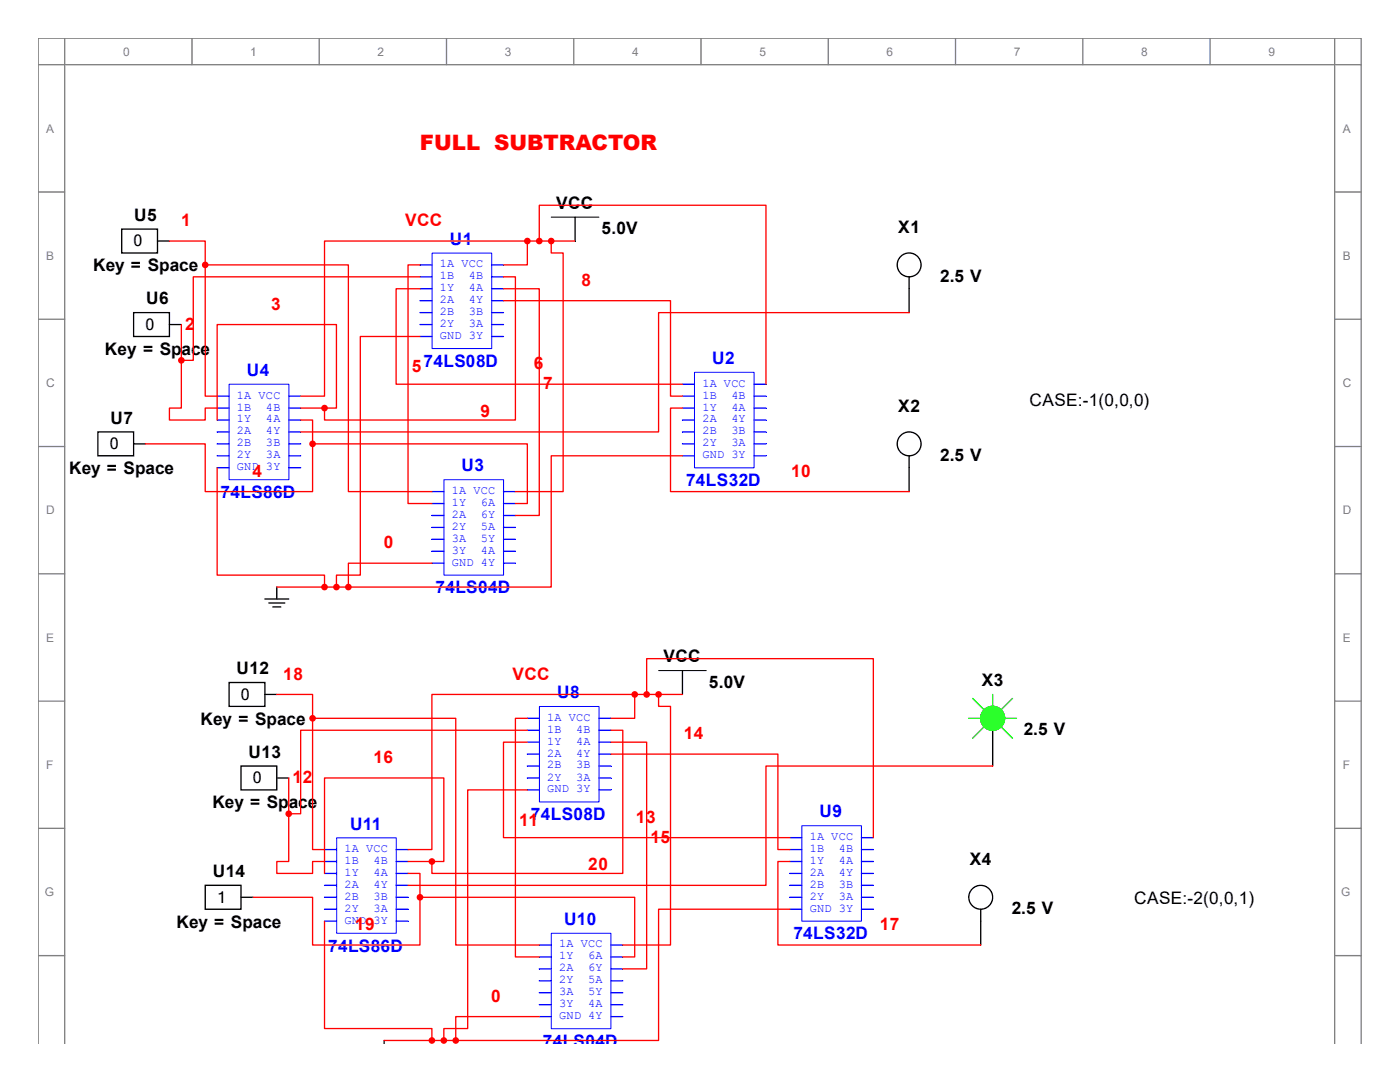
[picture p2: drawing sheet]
<svg xmlns="http://www.w3.org/2000/svg" width="279mm" height="216mm" viewBox="0 0 279 216" stroke-linecap="round" stroke-linejoin="round" font-family="sans-serif">
<g fill="none" stroke="#808080" stroke-width=".26">
<path d="M7.6 12.9h264.1M12.9 7.6v200.7M38.3 7.6v5.3M63.7 7.6v5.3M89.1 7.6v5.3M114.5 7.6v5.3M139.9 7.6v5.3M165.3 7.6v5.3M190.7 7.6v5.3M216.1 7.6v5.3M241.5 7.6v5.3M266.4 7.6v200.7"/>
<path d="M7.6 38.3h5.3M266.4 38.3h5.3M7.6 63.7h5.3M266.4 63.7h5.3M7.6 89.1h5.3M266.4 89.1h5.3M7.6 114.5h5.3M266.4 114.5h5.3M7.6 139.9h5.3M266.4 139.9h5.3M7.6 165.3h5.3M266.4 165.3h5.3"/>
<path d="M7.6 190.7h5.3M266.4 190.7h5.3M7.6 208.3v-200.7h264.1v200.7"/>
</g>
<path d="M86.2 50.5h11.9v19.1h-11.9z" fill="none" stroke="#00f" stroke-width=".2"/>
<path d="M83.8 52.9h2.4" fill="none" stroke="#00f" stroke-width=".26"/>
<path d="M83.8 55.2h2.4" fill="none" stroke="#00f" stroke-width=".26"/>
<path d="M83.8 57.6h2.4" fill="none" stroke="#00f" stroke-width=".26"/>
<path d="M83.8 60h2.4" fill="none" stroke="#00f" stroke-width=".26"/>
<path d="M83.8 62.4h2.4" fill="none" stroke="#00f" stroke-width=".26"/>
<path d="M83.8 64.8h2.4" fill="none" stroke="#00f" stroke-width=".26"/>
<path d="M83.8 67.1h2.4" fill="none" stroke="#00f" stroke-width=".26"/>
<path d="M98.1 67.1h2.4" fill="none" stroke="#00f" stroke-width=".26"/>
<path d="M98.1 64.8h2.4" fill="none" stroke="#00f" stroke-width=".26"/>
<path d="M98.1 62.4h2.4" fill="none" stroke="#00f" stroke-width=".26"/>
<path d="M98.1 60h2.4" fill="none" stroke="#00f" stroke-width=".26"/>
<path d="M98.1 57.6h2.4" fill="none" stroke="#00f" stroke-width=".26"/>
<path d="M98.1 55.2h2.4" fill="none" stroke="#00f" stroke-width=".26"/>
<path d="M98.1 52.9h2.4" fill="none" stroke="#00f" stroke-width=".26"/>
<path d="M138.6 74.3h11.9v19h-11.9z" fill="none" stroke="#00f" stroke-width=".2"/>
<path d="M136.2 76.7h2.4" fill="none" stroke="#00f" stroke-width=".26"/>
<path d="M136.2 79h2.4" fill="none" stroke="#00f" stroke-width=".26"/>
<path d="M136.2 81.4h2.4" fill="none" stroke="#00f" stroke-width=".26"/>
<path d="M136.2 83.8h2.4" fill="none" stroke="#00f" stroke-width=".26"/>
<path d="M136.2 86.2h2.4" fill="none" stroke="#00f" stroke-width=".26"/>
<path d="M136.2 88.6h2.4" fill="none" stroke="#00f" stroke-width=".26"/>
<path d="M136.2 91h2.4" fill="none" stroke="#00f" stroke-width=".26"/>
<path d="M150.5 91h2.4" fill="none" stroke="#00f" stroke-width=".26"/>
<path d="M150.5 88.6h2.4" fill="none" stroke="#00f" stroke-width=".26"/>
<path d="M150.5 86.2h2.4" fill="none" stroke="#00f" stroke-width=".26"/>
<path d="M150.5 83.8h2.4" fill="none" stroke="#00f" stroke-width=".26"/>
<path d="M150.5 81.4h2.4" fill="none" stroke="#00f" stroke-width=".26"/>
<path d="M150.5 79h2.4" fill="none" stroke="#00f" stroke-width=".26"/>
<path d="M150.5 76.7h2.4" fill="none" stroke="#00f" stroke-width=".26"/>
<path d="M88.6 95.7h11.9v19.1h-11.9z" fill="none" stroke="#00f" stroke-width=".2"/>
<path d="M86.2 98.1h2.4" fill="none" stroke="#00f" stroke-width=".26"/>
<path d="M86.2 100.5h2.4" fill="none" stroke="#00f" stroke-width=".26"/>
<path d="M86.2 102.9h2.4" fill="none" stroke="#00f" stroke-width=".26"/>
<path d="M86.2 105.2h2.4" fill="none" stroke="#00f" stroke-width=".26"/>
<path d="M86.2 107.6h2.4" fill="none" stroke="#00f" stroke-width=".26"/>
<path d="M86.2 110h2.4" fill="none" stroke="#00f" stroke-width=".26"/>
<path d="M86.2 112.4h2.4" fill="none" stroke="#00f" stroke-width=".26"/>
<path d="M100.5 112.4h2.4" fill="none" stroke="#00f" stroke-width=".26"/>
<path d="M100.5 110h2.4" fill="none" stroke="#00f" stroke-width=".26"/>
<path d="M100.5 107.6h2.4" fill="none" stroke="#00f" stroke-width=".26"/>
<path d="M100.5 105.2h2.4" fill="none" stroke="#00f" stroke-width=".26"/>
<path d="M100.5 102.9h2.4" fill="none" stroke="#00f" stroke-width=".26"/>
<path d="M100.5 100.5h2.4" fill="none" stroke="#00f" stroke-width=".26"/>
<path d="M100.5 98.1h2.4" fill="none" stroke="#00f" stroke-width=".26"/>
<path d="M45.7 76.7h12v19h-12z" fill="none" stroke="#00f" stroke-width=".2"/>
<path d="M43.3 79h2.4" fill="none" stroke="#00f" stroke-width=".26"/>
<path d="M43.3 81.4h2.4" fill="none" stroke="#00f" stroke-width=".26"/>
<path d="M43.3 83.8h2.4" fill="none" stroke="#00f" stroke-width=".26"/>
<path d="M43.3 86.2h2.4" fill="none" stroke="#00f" stroke-width=".26"/>
<path d="M43.3 88.6h2.4" fill="none" stroke="#00f" stroke-width=".26"/>
<path d="M43.3 91h2.4" fill="none" stroke="#00f" stroke-width=".26"/>
<path d="M43.3 93.3h2.4" fill="none" stroke="#00f" stroke-width=".26"/>
<path d="M57.6 93.3h2.4" fill="none" stroke="#00f" stroke-width=".26"/>
<path d="M57.6 91h2.4" fill="none" stroke="#00f" stroke-width=".26"/>
<path d="M57.6 88.6h2.4" fill="none" stroke="#00f" stroke-width=".26"/>
<path d="M57.6 86.2h2.4" fill="none" stroke="#00f" stroke-width=".26"/>
<path d="M57.6 83.8h2.4" fill="none" stroke="#00f" stroke-width=".26"/>
<path d="M57.6 81.4h2.4" fill="none" stroke="#00f" stroke-width=".26"/>
<path d="M57.6 79h2.4" fill="none" stroke="#00f" stroke-width=".26"/>
<path d="M24.3 45.7h7.1v4.8h-7.1zM31.4 48.1h2.4M114.8 43.3v4.8M26.7 62.4h7.1v4.7h-7.1zM33.8 64.8h2.4M19.5 86.2h7.2v4.8h-7.2zM26.7 88.6h2.3M52.9 119.5h4.7M55.2 117.1v2.4M53.7 120.3h3.1M54.4 121.1h1.6" fill="none" stroke="#000" stroke-width=".26"/>
<path d="M110 43.3h9.5" fill="none" stroke="#000" stroke-width=".2"/>
<g fill="#f00" stroke="#f00" stroke-width=".26">
<circle cx="41" cy="52.9" r=".53"/>
<circle cx="36.2" cy="71.9" r=".53"/>
<circle cx="64.8" cy="81.4" r=".53"/>
<circle cx="62.4" cy="88.6" r=".53"/>
<circle cx="69.5" cy="117.1" r=".53"/>
<circle cx="64.8" cy="117.1" r=".53"/>
<circle cx="67.1" cy="117.1" r=".53"/>
<circle cx="105.2" cy="48.1" r=".53"/>
<circle cx="110" cy="48.1" r=".53"/>
<circle cx="107.6" cy="48.1" r=".53"/>
</g>
<g fill="none" stroke="#f00" stroke-width=".26">
<path d="M33.8 48.1h7.2v4.8M41 52.9v26.1h2.3M41 52.9h28.5v45.2h16.7M83.8 52.9h-2.4v47.6h4.8M83.8 55.2h-45.2v16.7h-2.4M83.8 57.6h-4.7v19.1h57.1M100.5 55.2h2.4v28.6h-38.1v-2.4M100.5 57.6h7.1v45.3h-4.7M100.5 60h33.3v19h2.4M105.2 48.1h-40.4v30.9h-4.8M105.2 48.1v4.8h-4.7M105.2 48.1h9.6"/>
<path d="M107.6 48.1v-7.1h45.3v35.7M110 48.1v2.4h2.4v47.6h-9.5M36.2 71.9v9.5h-2.4v2.4h7.2v-2.4h2.3M36.2 64.8v7.1M83.8 67.1h-11.9v47.7h-4.8v2.3M29 88.6h12v9.5h21.4v-9.5M43.3 93.3v21.5h21.5v2.3h4.7v-4.7h16.7M60 83.8h2.4v4.8M60 81.4h4.8M62.4 88.6h42.8v11.9h-2.3M64.8 81.4h2.3v-16.6h-23.8v19"/>
</g>
<path d="M107.7 141h11.8v19h-11.8z" fill="none" stroke="#00f" stroke-width=".2"/>
<path d="M105.2 143.3h2.4" fill="none" stroke="#00f" stroke-width=".26"/>
<path d="M105.2 145.7h2.4" fill="none" stroke="#00f" stroke-width=".26"/>
<path d="M105.2 148.1h2.4" fill="none" stroke="#00f" stroke-width=".26"/>
<path d="M105.2 150.5h2.4" fill="none" stroke="#00f" stroke-width=".26"/>
<path d="M105.2 152.9h2.4" fill="none" stroke="#00f" stroke-width=".26"/>
<path d="M105.2 155.2h2.4" fill="none" stroke="#00f" stroke-width=".26"/>
<path d="M105.2 157.6h2.4" fill="none" stroke="#00f" stroke-width=".26"/>
<path d="M119.5 157.6h2.4" fill="none" stroke="#00f" stroke-width=".26"/>
<path d="M119.5 155.2h2.4" fill="none" stroke="#00f" stroke-width=".26"/>
<path d="M119.5 152.9h2.4" fill="none" stroke="#00f" stroke-width=".26"/>
<path d="M119.5 150.5h2.4" fill="none" stroke="#00f" stroke-width=".26"/>
<path d="M119.5 148.1h2.4" fill="none" stroke="#00f" stroke-width=".26"/>
<path d="M119.5 145.7h2.4" fill="none" stroke="#00f" stroke-width=".26"/>
<path d="M119.5 143.3h2.4" fill="none" stroke="#00f" stroke-width=".26"/>
<path d="M160 164.8h11.9v19h-11.9z" fill="none" stroke="#00f" stroke-width=".2"/>
<path d="M157.6 167.1h2.4" fill="none" stroke="#00f" stroke-width=".26"/>
<path d="M157.6 169.5h2.4" fill="none" stroke="#00f" stroke-width=".26"/>
<path d="M157.6 171.9h2.4" fill="none" stroke="#00f" stroke-width=".26"/>
<path d="M157.6 174.3h2.4" fill="none" stroke="#00f" stroke-width=".26"/>
<path d="M157.6 176.7h2.4" fill="none" stroke="#00f" stroke-width=".26"/>
<path d="M157.6 179h2.4" fill="none" stroke="#00f" stroke-width=".26"/>
<path d="M157.6 181.4h2.4" fill="none" stroke="#00f" stroke-width=".26"/>
<path d="M171.9 181.4h2.4" fill="none" stroke="#00f" stroke-width=".26"/>
<path d="M171.9 179h2.4" fill="none" stroke="#00f" stroke-width=".26"/>
<path d="M171.9 176.7h2.4" fill="none" stroke="#00f" stroke-width=".26"/>
<path d="M171.9 174.3h2.4" fill="none" stroke="#00f" stroke-width=".26"/>
<path d="M171.9 171.9h2.4" fill="none" stroke="#00f" stroke-width=".26"/>
<path d="M171.9 169.5h2.4" fill="none" stroke="#00f" stroke-width=".26"/>
<path d="M171.9 167.1h2.4" fill="none" stroke="#00f" stroke-width=".26"/>
<path d="M110 186.2h11.9v19.1h-11.9z" fill="none" stroke="#00f" stroke-width=".2"/>
<path d="M107.6 188.6h2.4" fill="none" stroke="#00f" stroke-width=".26"/>
<path d="M107.6 190.9h2.4" fill="none" stroke="#00f" stroke-width=".26"/>
<path d="M107.6 193.3h2.4" fill="none" stroke="#00f" stroke-width=".26"/>
<path d="M107.6 195.7h2.4" fill="none" stroke="#00f" stroke-width=".26"/>
<path d="M107.6 198.1h2.4" fill="none" stroke="#00f" stroke-width=".26"/>
<path d="M107.6 200.5h2.4" fill="none" stroke="#00f" stroke-width=".26"/>
<path d="M107.6 202.9h2.4" fill="none" stroke="#00f" stroke-width=".26"/>
<path d="M121.9 202.9h2.4" fill="none" stroke="#00f" stroke-width=".26"/>
<path d="M121.9 200.5h2.4" fill="none" stroke="#00f" stroke-width=".26"/>
<path d="M121.9 198.1h2.4" fill="none" stroke="#00f" stroke-width=".26"/>
<path d="M121.9 195.7h2.4" fill="none" stroke="#00f" stroke-width=".26"/>
<path d="M121.9 193.3h2.4" fill="none" stroke="#00f" stroke-width=".26"/>
<path d="M121.9 190.9h2.4" fill="none" stroke="#00f" stroke-width=".26"/>
<path d="M121.9 188.6h2.4" fill="none" stroke="#00f" stroke-width=".26"/>
<path d="M67.2 167.2h11.9v19h-11.9z" fill="none" stroke="#00f" stroke-width=".2"/>
<path d="M64.8 169.5h2.3" fill="none" stroke="#00f" stroke-width=".26"/>
<path d="M64.8 171.9h2.3" fill="none" stroke="#00f" stroke-width=".26"/>
<path d="M64.8 174.3h2.3" fill="none" stroke="#00f" stroke-width=".26"/>
<path d="M64.8 176.7h2.3" fill="none" stroke="#00f" stroke-width=".26"/>
<path d="M64.8 179h2.3" fill="none" stroke="#00f" stroke-width=".26"/>
<path d="M64.8 181.4h2.3" fill="none" stroke="#00f" stroke-width=".26"/>
<path d="M64.8 183.8h2.3" fill="none" stroke="#00f" stroke-width=".26"/>
<path d="M79.1 183.8h2.3" fill="none" stroke="#00f" stroke-width=".26"/>
<path d="M79.1 181.4h2.3" fill="none" stroke="#00f" stroke-width=".26"/>
<path d="M79.1 179h2.3" fill="none" stroke="#00f" stroke-width=".26"/>
<path d="M79.1 176.7h2.3" fill="none" stroke="#00f" stroke-width=".26"/>
<path d="M79.1 174.3h2.3" fill="none" stroke="#00f" stroke-width=".26"/>
<path d="M79.1 171.9h2.3" fill="none" stroke="#00f" stroke-width=".26"/>
<path d="M79.1 169.5h2.3" fill="none" stroke="#00f" stroke-width=".26"/>
<g fill="none" stroke="#000" stroke-width=".26">
<path d="M181.4 55.2v7.2M181.4 91v7.1M45.7 136.2h7.2v4.7h-7.2zM52.9 138.6h2.3M136.2 133.8v4.8M48.1 152.9h7.1v4.7h-7.1zM55.2 155.2h2.4M198.1 145.7v7.2M41 176.7h7.1v4.7h-7.1zM48.1 179h2.4M195.7 181.4v7.2M76.7 207.6v.7"/>
<circle cx="181.4" cy="52.9" r="2.38"/>
<circle cx="181.4" cy="88.6" r="2.38"/>
<circle cx="198.1" cy="143.3" r="2.38"/>
<circle cx="195.7" cy="179" r="2.38"/>
</g>
<path d="M131.4 133.8h9.6" fill="none" stroke="#000" stroke-width=".2"/>
<g fill="#f00" stroke="#f00" stroke-width=".26">
<circle cx="62.4" cy="143.3" r=".53"/>
<circle cx="57.6" cy="162.4" r=".53"/>
<circle cx="86.2" cy="171.9" r=".53"/>
<circle cx="83.8" cy="179" r=".53"/>
<circle cx="91" cy="207.6" r=".53"/>
<circle cx="86.2" cy="207.6" r=".53"/>
<circle cx="88.6" cy="207.6" r=".53"/>
<circle cx="126.7" cy="138.6" r=".53"/>
<circle cx="131.4" cy="138.6" r=".53"/>
<circle cx="129.1" cy="138.6" r=".53"/>
</g>
<g fill="none" stroke="#f00" stroke-width=".26">
<path d="M181.4 62.4h-50v23.8h-71.4M136.2 91h-26.2v26.1h-40.5M136.2 81.4h-2.4v16.7h47.6M55.2 117.1h9.6M55.2 138.6h7.2v4.7M126.7 138.6h-40.5v30.9h-4.8M126.7 138.6v4.7h-4.8M126.7 138.6h9.5M129.1 138.6v-7.2h45.2v35.7M131.4 138.6v2.3h2.4v47.7h-9.5M57.6 155.2v7.2M62.4 143.3v26.2h2.4"/>
<path d="M62.4 143.3h28.6v45.3h16.6M105.2 143.3h-2.3v47.6h4.7M105.2 145.7h-45.2v16.7h-2.4M105.2 148.1h-4.7v19h57.1M105.2 157.6h-11.9v47.6h-4.7v2.4M121.9 145.7h2.4v28.6h-38.1v-2.4M121.9 148.1h7.2v45.2h-4.8M121.9 150.5h33.3v19h2.4M198.1 152.9h-45.2v23.8h-71.5M50.5 179h11.9v9.6h21.4v-9.6M57.6 162.4v9.5h-2.4v2.4h7.2v-2.4h2.4M81.4 174.3h2.4v4.7"/>
<path d="M81.4 171.9h4.8M83.8 179h42.9v11.9h-2.4M86.2 171.9h2.4v-16.7h-23.8v19.1M157.6 171.9h-2.4v16.7h40.5M64.8 183.8v21.4h21.4v2.4M157.6 181.4h-26.2v26.2h-40.4M76.7 207.6h14.3M107.6 202.9h-16.6v4.7"/>
</g>
<path d="M194.1 139.4l2.4 2.3M198.1 138.6v2.3M202.1 139.4l-2.4 2.3M193.3 143.3h2.4M196.5 144.9l-2.4 2.4M199.7 144.9l2.4 2.4M200.5 143.3h2.4" fill="none" stroke="#0f0" stroke-width=".26"/>
<circle cx="198.1" cy="143.3" r="2.38" fill="#0f0" stroke="#0f0" stroke-width=".26"/>
<text font-size="4.2" fill="#f00" x="83.8" y="30">FULL SUBTRACTOR</text>
<g font-size="3.4">
<text x="111" y="41.7">VCC</text>
<text x="26.8" y="44.1">U5</text>
<text x="120" y="46.7">5.0V</text>
<text x="179.3" y="46.5">X1</text>
<text x="18.6" y="54.1">Key = Space</text>
<text x="187.6" y="56.3">2.5 V</text>
<text x="29.2" y="60.7">U6</text>
<text x="21" y="70.8">Key = Space</text>
<text x="179.3" y="82.2">X2</text>
<text x="205.5" y="81.1">CASE:-1(0,0,0)</text>
<text x="22.1" y="84.5">U7</text>
<text x="13.8" y="94.6">Key = Space</text>
<text x="187.6" y="91.9">2.5 V</text>
<text x="47.2" y="134.6">U12</text>
<text x="132.4" y="132.2">VCC</text>
<text x="141.4" y="137.2">5.0V</text>
<text x="196" y="136.9">X3</text>
<text x="40" y="144.6">Key = Space</text>
<text x="204.3" y="146.7">2.5 V</text>
<text x="49.6" y="151.2">U13</text>
<text x="42.4" y="161.3">Key = Space</text>
<text x="193.5" y="172.6">X4</text>
<text x="42.5" y="175">U14</text>
<text x="35.2" y="185.1">Key = Space</text>
<text x="201.9" y="182.5">2.5 V</text>
<text x="226.4" y="180.3">CASE:-2(0,0,1)</text>
</g>
<g font-size="3.4" fill="#f00">
<text x="36.2" y="45.1">1</text>
<text x="80.9" y="45.1">VCC</text>
<text x="116" y="57.1">8</text>
<text x="37" y="65.8">2</text>
<text x="54.1" y="61.8">3</text>
<text x="82.2" y="74.3">5</text>
<text x="106.5" y="73.7">6</text>
<text x="108.4" y="77.7">7</text>
<text x="95.9" y="83.2">9</text>
<text x="50.4" y="95.1">4</text>
<text x="157.9" y="95.1">10</text>
<text x="76.6" y="109.4">0</text>
<text x="56.5" y="135.6">18</text>
<text x="102.3" y="135.6">VCC</text>
<text x="136.4" y="147.5">14</text>
<text x="74.5" y="152.3">16</text>
<text x="58.4" y="156.3">12</text>
<text x="103.6" y="164.7">11</text>
<text x="126.9" y="164.2">13</text>
<text x="117.4" y="173.7">20</text>
<text x="129.8" y="168.1">15</text>
<text x="70.8" y="185.6">19</text>
<text x="175.6" y="185.6">17</text>
<text x="98" y="199.9">0</text>
</g>
<g font-size="3.4" fill="#00f">
<text x="89.8" y="48.9">U1</text>
<text x="49.3" y="75.1">U4</text>
<text x="84.5" y="73.2">74LS08D</text>
<text x="142.1" y="72.6">U2</text>
<text x="92.1" y="94.1">U3</text>
<text x="44" y="99.4">74LS86D</text>
<text x="136.9" y="97">74LS32D</text>
<text x="86.9" y="118.4">74LS04D</text>
<text x="111.2" y="139.3">U8</text>
<text x="69.8" y="165.5">U11</text>
<text x="106" y="163.7">74LS08D</text>
<text x="163.5" y="163.1">U9</text>
<text x="112.6" y="184.6">U10</text>
<text x="65.5" y="189.9">74LS86D</text>
<text x="158.3" y="187.5">74LS32D</text>
<text x="108.3" y="208.9">74LS04D</text>
</g>
<g font-size="3.2">
<text x="26.7" y="49.1">0</text>
<text x="29" y="65.8">0</text>
<text x="21.9" y="89.6">0</text>
<text x="48.1" y="139.7">0</text>
<text x="50.5" y="156.3">0</text>
<text x="43.3" y="180.1">1</text>
</g>
<g font-size="2.4" fill="#808080">
<text x="24.6" y="11.1">0</text>
<text x="50" y="11.1">1</text>
<text x="75.4" y="11.1">2</text>
<text x="100.8" y="11.1">3</text>
<text x="126.2" y="11.1">4</text>
<text x="151.6" y="11.1">5</text>
<text x="177" y="11.1">6</text>
<text x="202.4" y="11.1">7</text>
<text x="227.8" y="11.1">8</text>
<text x="253.2" y="11.1">9</text>
<text x="9.2" y="26.5">A</text>
<text x="268" y="26.5">A</text>
<text x="9.2" y="51.9">B</text>
<text x="268" y="51.9">B</text>
<text x="9.2" y="77.3">C</text>
<text x="268" y="77.3">C</text>
<text x="9.2" y="102.6">D</text>
<text x="268" y="102.6">D</text>
<text x="9.2" y="128">E</text>
<text x="268" y="128">E</text>
<text x="9.2" y="153.4">F</text>
<text x="268" y="153.4">F</text>
<text x="8.9" y="178.8">G</text>
<text x="267.7" y="178.8">G</text>
</g>
<g font-size="2.4" fill="#00f">
<text x="87.8" y="53.3">1A VCC</text>
<text x="87.8" y="55.7">1B</text>
<text x="87.8" y="58.1">1Y</text>
<text x="93.6" y="58.1">4A</text>
<text x="93.6" y="55.7">4B</text>
<text x="87.8" y="60.5">2A</text>
<text x="87.8" y="62.9">2B</text>
<text x="87.8" y="65.2">2Y</text>
<text x="93.6" y="65.2">3A</text>
<text x="93.6" y="62.9">3B</text>
<text x="93.6" y="60.5">4Y</text>
<text x="87.8" y="67.6">GND 3Y</text>
<text x="140.2" y="77.2">1A VCC</text>
<text x="47.3" y="79.5">1A VCC</text>
<text x="47.3" y="81.9">1B</text>
<text x="53.1" y="81.9">4B</text>
<text x="140.2" y="79.5">1B</text>
<text x="140.2" y="81.9">1Y</text>
<text x="146" y="81.9">4A</text>
<text x="146" y="79.5">4B</text>
<text x="47.3" y="84.3">1Y</text>
<text x="47.3" y="86.7">2A</text>
<text x="47.3" y="89.1">2B</text>
<text x="53.1" y="89.1">3B</text>
<text x="53.1" y="86.7">4Y</text>
<text x="53.1" y="84.3">4A</text>
<text x="140.2" y="84.3">2A</text>
<text x="140.2" y="86.7">2B</text>
<text x="140.2" y="89.1">2Y</text>
<text x="146" y="89.1">3A</text>
<text x="146" y="86.7">3B</text>
<text x="146" y="84.3">4Y</text>
<text x="47.3" y="91.4">2Y</text>
<text x="47.3" y="93.8">GND 3Y</text>
<text x="53.1" y="91.4">3A</text>
<text x="140.2" y="91.4">GND 3Y</text>
<text x="90.2" y="98.6">1A VCC</text>
<text x="90.2" y="101">1Y</text>
<text x="96" y="101">6A</text>
<text x="90.2" y="103.3">2A</text>
<text x="90.2" y="105.7">2Y</text>
<text x="96" y="105.7">5A</text>
<text x="96" y="103.3">6Y</text>
<text x="90.2" y="108.1">3A</text>
<text x="90.2" y="110.5">3Y</text>
<text x="90.2" y="112.9">GND 4Y</text>
<text x="96" y="110.5">4A</text>
<text x="96" y="108.1">5Y</text>
<text x="109.2" y="143.8">1A VCC</text>
<text x="109.2" y="146.2">1B</text>
<text x="109.2" y="148.6">1Y</text>
<text x="115" y="148.6">4A</text>
<text x="115" y="146.2">4B</text>
<text x="109.2" y="151">2A</text>
<text x="109.2" y="153.3">2B</text>
<text x="109.2" y="155.7">2Y</text>
<text x="115" y="155.7">3A</text>
<text x="115" y="153.3">3B</text>
<text x="115" y="151">4Y</text>
<text x="109.2" y="158.1">GND 3Y</text>
<text x="161.6" y="167.6">1A VCC</text>
<text x="68.7" y="170">1A VCC</text>
<text x="68.7" y="172.4">1B</text>
<text x="74.5" y="172.4">4B</text>
<text x="161.6" y="170">1B</text>
<text x="161.6" y="172.4">1Y</text>
<text x="167.4" y="172.4">4A</text>
<text x="167.4" y="170">4B</text>
<text x="68.7" y="174.8">1Y</text>
<text x="68.7" y="177.2">2A</text>
<text x="68.7" y="179.5">2B</text>
<text x="74.5" y="179.5">3B</text>
<text x="74.5" y="177.2">4Y</text>
<text x="74.5" y="174.8">4A</text>
<text x="161.6" y="174.8">2A</text>
<text x="161.6" y="177.2">2B</text>
<text x="161.6" y="179.5">2Y</text>
<text x="167.4" y="179.5">3A</text>
<text x="167.4" y="177.2">3B</text>
<text x="167.4" y="174.8">4Y</text>
<text x="68.7" y="181.9">2Y</text>
<text x="68.7" y="184.3">GND 3Y</text>
<text x="74.5" y="181.9">3A</text>
<text x="161.6" y="181.9">GND 3Y</text>
<text x="111.6" y="189.1">1A VCC</text>
<text x="111.6" y="191.4">1Y</text>
<text x="117.4" y="191.4">6A</text>
<text x="111.6" y="193.8">2A</text>
<text x="111.6" y="196.2">2Y</text>
<text x="117.4" y="196.2">5A</text>
<text x="117.4" y="193.8">6Y</text>
<text x="111.6" y="198.6">3A</text>
<text x="111.6" y="201">3Y</text>
<text x="111.6" y="203.3">GND 4Y</text>
<text x="117.4" y="201">4A</text>
<text x="117.4" y="198.6">5Y</text>
</g>
</svg>
